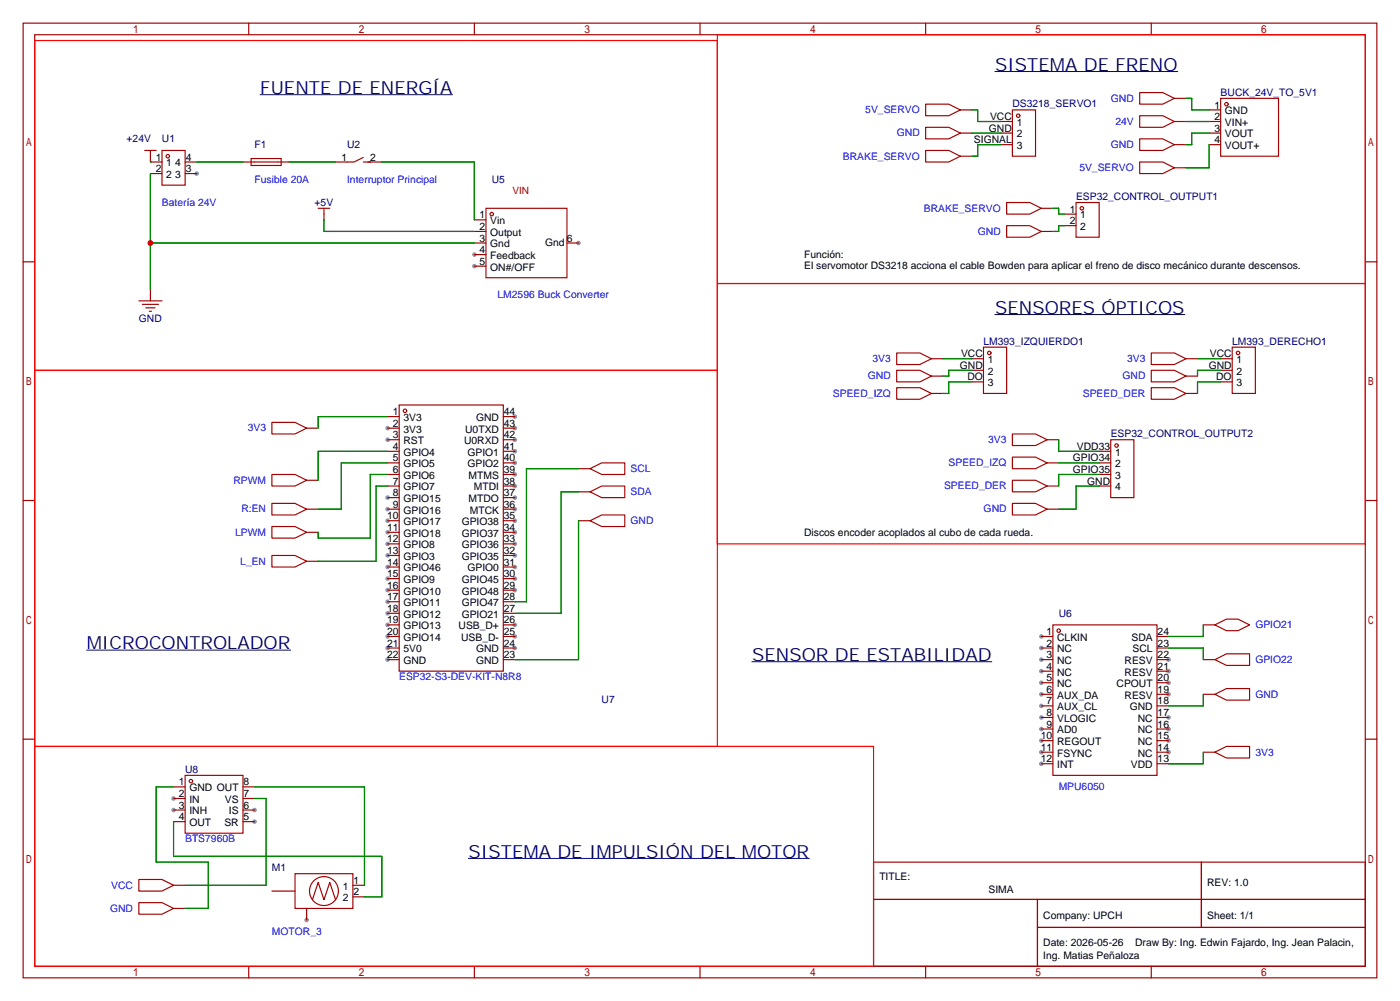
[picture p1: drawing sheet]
<svg xmlns="http://www.w3.org/2000/svg" width="307mm" height="220mm" viewBox="0 0 307 220" stroke-linecap="round" stroke-linejoin="round" font-family="sans-serif">
<g fill="#999">
<circle cx="43.2" cy="38.1" r=".51"/>
<circle cx="104.1" cy="55.9" r=".51"/>
<circle cx="104.1" cy="58.4" r=".51"/>
<circle cx="127" cy="53.3" r=".51"/>
<circle cx="228.6" cy="139.7" r=".51"/>
<circle cx="228.6" cy="142.2" r=".51"/>
<circle cx="228.6" cy="144.8" r=".51"/>
<circle cx="228.6" cy="147.3" r=".51"/>
<circle cx="228.6" cy="149.9" r=".51"/>
<circle cx="228.6" cy="152.4" r=".51"/>
<circle cx="228.6" cy="154.9" r=".51"/>
<circle cx="228.6" cy="157.5" r=".51"/>
<circle cx="228.6" cy="160" r=".51"/>
<circle cx="228.6" cy="162.6" r=".51"/>
<circle cx="228.6" cy="165.1" r=".51"/>
<circle cx="228.6" cy="167.6" r=".51"/>
<circle cx="256.5" cy="165.1" r=".51"/>
<circle cx="256.5" cy="162.6" r=".51"/>
<circle cx="256.5" cy="160" r=".51"/>
<circle cx="256.5" cy="157.5" r=".51"/>
<circle cx="256.5" cy="152.4" r=".51"/>
<circle cx="256.5" cy="149.9" r=".51"/>
<circle cx="256.5" cy="147.3" r=".51"/>
<circle cx="256.5" cy="144.8" r=".51"/>
<circle cx="38.1" cy="175.3" r=".51"/>
<circle cx="38.1" cy="177.8" r=".51"/>
<circle cx="55.9" cy="180.3" r=".51"/>
<circle cx="55.9" cy="177.8" r=".51"/>
<circle cx="67.3" cy="201.9" r=".51"/>
<circle cx="85.1" cy="94" r=".51"/>
<circle cx="85.1" cy="96.5" r=".51"/>
<circle cx="85.1" cy="109.2" r=".51"/>
<circle cx="85.1" cy="111.8" r=".51"/>
<circle cx="85.1" cy="114.3" r=".51"/>
<circle cx="85.1" cy="116.8" r=".51"/>
<circle cx="85.1" cy="119.4" r=".51"/>
<circle cx="85.1" cy="121.9" r=".51"/>
<circle cx="85.1" cy="124.5" r=".51"/>
<circle cx="85.1" cy="127" r=".51"/>
<circle cx="85.1" cy="129.5" r=".51"/>
<circle cx="85.1" cy="132.1" r=".51"/>
<circle cx="85.1" cy="134.6" r=".51"/>
<circle cx="85.1" cy="137.2" r=".51"/>
<circle cx="85.1" cy="139.7" r=".51"/>
<circle cx="85.1" cy="142.2" r=".51"/>
<circle cx="85.1" cy="144.8" r=".51"/>
<circle cx="113" cy="142.2" r=".51"/>
<circle cx="113" cy="139.7" r=".51"/>
<circle cx="113" cy="137.2" r=".51"/>
<circle cx="113" cy="129.5" r=".51"/>
<circle cx="113" cy="127" r=".51"/>
<circle cx="113" cy="124.5" r=".51"/>
<circle cx="113" cy="121.9" r=".51"/>
<circle cx="113" cy="119.4" r=".51"/>
<circle cx="113" cy="116.8" r=".51"/>
<circle cx="113" cy="114.3" r=".51"/>
<circle cx="113" cy="111.8" r=".51"/>
<circle cx="113" cy="109.2" r=".51"/>
<circle cx="113" cy="106.7" r=".51"/>
<circle cx="113" cy="104.1" r=".51"/>
<circle cx="113" cy="101.6" r=".51"/>
<circle cx="113" cy="99.1" r=".51"/>
<circle cx="113" cy="96.5" r=".51"/>
<circle cx="113" cy="94" r=".51"/>
<circle cx="113" cy="91.4" r=".51"/>
</g>
<g fill="none" stroke="#a10000" stroke-width=".25">
<path d="M5.1 5.1h297.2v209.5h-297.2zM7.6 7.6h292.1v204.5h-292.1zM54.6 5.1v2.5M104.1 5.1v2.5M153.7 5.1v2.5M203.2 5.1v2.5M252.7 5.1v2.5M31.7 33h2.6M33 33v2.6h2.6M33 38.1h2.6M35.6 33h5v7.6h-5zM40.6 35.6h2.6"/>
<path d="M40.6 38.1h2.6M53.3 35.6h10.2M55.1 34.8h6.6v1.5h-6.6zM79.8 34.5l-2.1 1.1h-4M79.8 35.6h4M203.2 22.9h5.1l2.5 1.2-2.5 1.3h-5.1zM203.2 27.9h5.1l2.5 1.3-2.5 1.3h-5.1zM203.2 33h5.1l2.5 1.3-2.5 1.3h-5.1zM210.8 24.1h2.6M210.8 29.2h2.6M210.8 34.3h2.6M219.7 26.7h2.5"/>
<path d="M219.7 29.2h2.5M219.7 31.8h2.5M222.2 24.1h5.1v10.2h-5.1zM250.2 20.3h5.1l2.5 1.3-2.5 1.3h-5.1zM250.2 25.4h5.1l2.5 1.3-2.5 1.2h-5.1zM250.2 30.5h5.1l2.5 1.3-2.5 1.2h-5.1zM250.2 35.6h5.1l2.5 1.2-2.5 1.3h-5.1zM257.8 26.7h2.5M257.8 31.8h2.5M257.8 21.6h2.5M257.8 36.8h2.5M265.4 24.1h2.6"/>
<path d="M265.4 26.7h2.6M265.4 29.2h2.6M265.4 31.8h2.6M268 21.6h12.7v12.7h-12.7zM5.1 57.5h2.5M69.8 45.7h2.6M71.1 45.7v2.6M104.1 48.3h2.6M104.1 50.8h2.6M104.1 53.3h2.6M104.1 55.9h2.6M104.1 58.4h2.6"/>
<path d="M106.7 45.7h17.8v15.3h-17.8zM124.5 53.3h2.5M221 44.4h5.1l2.5 1.3-2.5 1.3h-5.1zM221 49.5h5.1l2.5 1.3-2.5 1.3h-5.1zM228.6 45.7h2.5M228.6 50.8h2.5M233.7 47h2.5M233.7 49.5h2.5M236.2 44.4h5.1v7.7h-5.1zM299.7 57.5h2.6M30.5 66h5.1M31.2 66.8h3.6"/>
<path d="M32 67.6h2M32.8 68.3h.5M33 63.5v2.5M196.8 77.5h5.1l2.6 1.2-2.6 1.3h-5.1zM204.5 78.7h2.5M213.4 78.7h2.5M215.9 76.2h5.1v10.2h-5.1zM252.7 77.5h5.1l2.5 1.2-2.5 1.3h-5.1zM260.3 78.7h2.6M268 78.7h2.5M270.5 76.2h5.1v10.2h-5.1zM59.7 92.7h5.1l2.5 1.3-2.5 1.2h-5.1z"/>
<path d="M67.3 94h2.5M85.1 99.1h2.5M85.1 96.5h2.5M85.1 91.4h2.5M85.1 94h2.5M87.6 88.9h22.9v58.4h-22.9zM110.5 99.1h2.5M110.5 96.5h2.5M110.5 91.4h2.5M110.5 94h2.5M196.8 81.3h5.1l2.6 1.2-2.6 1.3h-5.1zM196.8 85.1h5.1l2.6 1.3-2.6 1.2h-5.1z"/>
<path d="M204.5 82.5h2.5M204.5 86.4h2.5M213.4 81.3h2.5M213.4 83.8h2.5M222.2 95.2h5.1l2.6 1.3-2.6 1.3h-5.1zM229.9 96.5h2.5M241.3 99.1h2.5M243.8 96.5h5.1v12.7h-5.1zM252.7 81.3h5.1l2.5 1.2-2.5 1.3h-5.1zM252.7 85.1h5.1l2.5 1.3-2.5 1.2h-5.1zM260.3 82.5h2.6M260.3 86.4h2.6"/>
<path d="M268 81.3h2.5M268 83.8h2.5M5.1 109.9h2.5M59.7 104.1h5.1l2.5 1.3-2.5 1.3h-5.1zM59.7 110.5h5.1l2.5 1.3-2.5 1.2h-5.1zM59.7 115.6h5.1l2.5 1.2-2.5 1.3h-5.1zM67.3 111.8h2.5M67.3 116.8h2.5M67.3 105.4h2.5M85.1 101.6h2.5M85.1 104.1h2.5M85.1 106.7h2.5"/>
<path d="M85.1 111.8h2.5M85.1 109.2h2.5M85.1 114.3h2.5M85.1 116.8h2.5M85.1 119.4h2.5M110.5 101.6h2.5M110.5 104.1h2.5M110.5 106.7h2.5M110.5 111.8h2.5M110.5 109.2h2.5M110.5 114.3h2.5M110.5 116.8h2.5"/>
<path d="M110.5 119.4h2.5M127 114.3h2.5M127 107.9h2.5M127 102.9h2.5M129.5 114.3l2.6-1.3h5.1v2.6h-5.1zM129.5 107.9l2.6-1.2h5.1v2.5h-5.1zM129.5 102.9l2.6-1.3h5.1v2.5h-5.1zM222.2 100.3h5.1l2.6 1.3-2.6 1.3h-5.1zM222.2 105.4h5.1l2.6 1.3-2.6 1.2h-5.1zM222.2 110.5h5.1l2.6 1.3-2.6 1.2h-5.1zM229.9 101.6h2.5M229.9 106.7h2.5"/>
<path d="M229.9 111.8h2.5M241.3 101.6h2.5M241.3 104.1h2.5M241.3 106.7h2.5M299.7 109.9h2.6M59.7 121.9h5.1l2.5 1.3-2.5 1.3h-5.1zM67.3 123.2h2.5M85.1 139.7h2.5M85.1 137.2h2.5M85.1 121.9h2.5M85.1 124.5h2.5M85.1 127h2.5"/>
<path d="M85.1 129.5h2.5M85.1 132.1h2.5M85.1 134.6h2.5M110.5 139.7h2.5M110.5 137.2h2.5M110.5 121.9h2.5M110.5 124.5h2.5M110.5 127h2.5M110.5 129.5h2.5M110.5 132.1h2.5M110.5 134.6h2.5M228.6 139.7h2.5"/>
<path d="M231.1 137.2h22.9v33h-22.9zM254 139.7h2.5M264.2 137.2h2.5M266.7 137.2l2.5-1.3h2.6l2.5 1.3-2.5 1.2h-2.6zM85.1 142.2h2.5M85.1 144.8h2.5M110.5 142.2h2.5M110.5 144.8h2.5M228.6 142.2h2.5M228.6 144.8h2.5M228.6 147.3h2.5M228.6 149.9h2.5"/>
<path d="M228.6 152.4h2.5M228.6 154.9h2.5M228.6 157.5h2.5M254 142.2h2.5M254 144.8h2.5M254 147.3h2.5M254 149.9h2.5M254 152.4h2.5M254 154.9h2.5M254 157.5h2.5M264.2 144.8h2.5M264.2 152.4h2.5"/>
<path d="M266.7 152.4l2.5-1.3h5.1v2.6h-5.1zM266.7 144.8l2.5-1.3h5.1v2.5h-5.1zM5.1 162.2h2.5M38.1 172.7h2.5M38.1 175.3h2.5M38.1 177.8h2.5M40.6 170.2h12.7v12.7h-12.7zM53.3 172.7h2.6M53.3 175.3h2.6M53.3 177.8h2.6M228.6 160h2.5M228.6 162.6h2.5"/>
<path d="M228.6 165.1h2.5M228.6 167.6h2.5M254 160h2.5M254 162.6h2.5M254 165.1h2.5M254 167.6h2.5M264.2 165.1h2.5M266.7 165.1l2.5-1.3h5.1v2.6h-5.1zM299.7 162.2h2.6M30.5 193h5.1l2.5 1.3-2.5 1.3h-5.1zM30.5 198.1h5.1l2.5 1.3-2.5 1.3h-5.1zM38.1 180.3h2.5"/>
<path d="M38.1 194.3h2.5M38.1 199.4h2.5M53.3 180.3h2.6M59.7 195.6h5.1M64.8 191.8h12.7v7.6h-12.7zM67.3 199.4v2.5M68.6 197.5l1.2-3.8 1.3 3.8 1.3-3.8 1.3 3.8M77.5 196.8h2.5M77.5 194.3h2.5M191.8 189.2h107.9v22.9h-107.9zM191.8 197.4h107.9M227.8 197.4v14.7"/>
<path d="M263.7 189.2v14.4M54.6 212.1v2.5M104.1 212.1v2.5M153.7 212.1v2.5M203.2 212.1v2.5M227.8 203.6h71.9M252.7 212.1v2.5"/>
<circle cx="36.8" cy="34.3" r=".38"/>
<circle cx="223.5" cy="25.4" r=".38"/>
<circle cx="269.2" cy="22.9" r=".38"/>
<circle cx="107.9" cy="47" r=".38"/>
<circle cx="237.5" cy="45.7" r=".38"/>
<circle cx="217.2" cy="77.5" r=".38"/>
<circle cx="271.8" cy="77.5" r=".38"/>
<circle cx="88.9" cy="90.2" r=".38"/>
<circle cx="245.1" cy="97.8" r=".38"/>
<circle cx="232.4" cy="138.4" r=".38"/>
<circle cx="41.9" cy="171.4" r=".38"/>
<circle cx="71.1" cy="195.6" r="3.2"/>
</g>
<g fill="none" stroke="#008700" stroke-width=".25">
<path d="M33 35.6h.1M33 38.1v25.4M43.2 35.6h10.1M63.5 35.6h10.2M83.8 35.6h20.3v12.7M213.4 24.1h1.2v2.6h5.1M213.4 29.2h6.3M219.7 31.8h-5.1v2.5h-1.2M260.3 21.6h1.3v2.5h3.8M260.3 26.7h5.1M265.4 29.2h-3.8v2.6h-1.3M265.4 31.8v5h-5.1"/>
<path d="M33 53.3h71.1M71.1 48.3v2.5h33M231.1 45.7h1.3v1.3h1.3M233.7 49.5h-1.3v1.3h-1.3M207 78.7h6.4M262.9 78.7h5.1M85.1 99.1h-15.3v6.3M85.1 91.4h-15.3v2.6M213.4 81.3h-5.1v1.2h-1.3M213.4 83.8h-5.1v2.6h-1.3M232.4 96.5v2.6h8.9M268 81.3h-5.1v1.2"/>
<path d="M268 83.8h-5.1v2.6M85.1 101.6h-10.2v10.2h-5.1M85.1 104.1h-3.8v14h-11.5v-1.3M85.1 106.7h-2.6v16.5h-12.7M127 102.9h-11.4v29.2h-2.6M127 107.9h-3.8v26.7h-10.2M127 114.3v30.5h-14M232.4 101.6h8.9M241.3 104.1h-8.9v2.6M241.3 106.7h-5.1v5.1h-3.8M264.2 137.2v2.5h-7.7M256.5 142.2h7.7v2.6"/>
<path d="M264.2 152.4v2.5h-7.7M38.1 172.7h-3.8v16.5h11.4v10.2h-5.1M55.9 175.3h2.5v19h-17.8M55.9 172.7h24.1v21.6M264.2 165.1v2.5h-7.7M38.1 180.3v7.7h45.7v8.8h-3.8"/>
</g>
<path d="M7.6 8.9h149.9v72.4h-149.9zM157.5 7.6h142.2v54.6h-142.2zM157.5 62.2h142.2v57.2h-142.2zM7.6 81.3h149.9v82.5h-149.9zM7.6 163.8h184.2v48.3h-184.2z" fill="none" stroke="#f00" stroke-width=".25"/>
<path d="M218.4 15.7h40.1M57.1 20.8h42.2M218.4 69h41.7M19 142.7h44.8M165.1 145.2h52.6M102.9 188.4h74.7" fill="none" stroke="#006" stroke-width=".22"/>
<circle cx="33" cy="53.3" r=".63" fill="#c00"/>
<g font-size="4" fill="#006">
<text x="218.4" y="15.6">SISTEMA DE FRENO</text>
<text x="57.1" y="20.6">FUENTE DE ENERGÍA</text>
<text x="218.4" y="68.9">SENSORES ÓPTICOS</text>
<text x="19" y="142.6">MICROCONTROLADOR</text>
<text x="165.1" y="145.1">SENSOR DE ESTABILIDAD</text>
<text x="102.9" y="188.3">SISTEMA DE IMPULSIÓN DEL MOTOR</text>
</g>
<g font-size="2.3" fill="#000080">
<text x="222.2" y="23.6">DS3218_SERVO1</text>
<text x="268" y="21">BUCK_24V_TO_5V1</text>
<text x="27.8" y="31.2">+24V</text>
<text x="35.6" y="31.2">U1</text>
<text x="55.9" y="32.5">F1</text>
<text x="76.2" y="32.5">U2</text>
<text x="107.9" y="40.1">U5</text>
<text x="69.1" y="45.2">+5V</text>
<text x="236.2" y="43.9">ESP32_CONTROL_OUTPUT1</text>
<text x="30.5" y="70.6">GND</text>
<text x="215.9" y="75.7">LM393_IZQUIERDO1</text>
<text x="270.5" y="75.7">LM393_DERECHO1</text>
<text x="243.8" y="96">ESP32_CONTROL_OUTPUT2</text>
<text x="232.4" y="135.3">U6</text>
<text x="132.1" y="154.4">U7</text>
<text x="40.6" y="169.6">U8</text>
<text x="59.7" y="191.2">M1</text>
</g>
<g font-size="2.3" fill="#00f">
<text x="243.9" y="22.3">GND</text>
<text x="190" y="24.9">5V_SERVO</text>
<text x="196.9" y="29.9">GND</text>
<text x="244.9" y="27.4">24V</text>
<text x="185" y="35">BRAKE_SERVO</text>
<text x="243.9" y="32.5">GND</text>
<text x="55.9" y="40.1">Fusible 20A</text>
<text x="76.2" y="40.1">Interruptor Principal</text>
<text x="236.9" y="37.6">5V_SERVO</text>
<text x="35.6" y="45.2">Batería 24V</text>
<text x="202.8" y="46.4">BRAKE_SERVO</text>
<text x="214.7" y="51.5">GND</text>
<text x="109.2" y="65.5">LM2596 Buck Converter</text>
<text x="190.5" y="83.3">GND</text>
<text x="191.5" y="79.5">3V3</text>
<text x="246.4" y="83.3">GND</text>
<text x="247.4" y="79.5">3V3</text>
<text x="182.9" y="87.1">SPEED_IZQ</text>
<text x="237.7" y="87.1">SPEED_DER</text>
<text x="54.4" y="94.7">3V3</text>
<text x="216.9" y="97.2">3V3</text>
<text x="51.2" y="106.1">RPWM</text>
<text x="138.4" y="103.6">SCL</text>
<text x="207.2" y="107.4">SPEED_DER</text>
<text x="208.3" y="102.3">SPEED_IZQ</text>
<text x="53" y="112.5">R:EN</text>
<text x="138.4" y="108.7">SDA</text>
<text x="215.9" y="112.5">GND</text>
<text x="51.6" y="117.6">LPWM</text>
<text x="138.4" y="115">GND</text>
<text x="52.7" y="123.9">L_EN</text>
<text x="275.6" y="137.9">GPIO21</text>
<text x="87.6" y="149.3">ESP32-S3-DEV-KIT-N8R8</text>
<text x="275.6" y="145.5">GPIO22</text>
<text x="275.6" y="153.1">GND</text>
<text x="275.6" y="165.8">3V3</text>
<text x="232.4" y="173.4">MPU6050</text>
<text x="40.6" y="184.9">BTS7960B</text>
<text x="24.4" y="195">VCC</text>
<text x="24.2" y="200.1">GND</text>
<text x="59.7" y="205.2">MOTOR_3</text>
</g>
<g font-size="2.3">
<text x="266.6" y="23.8">1</text>
<text x="217.1" y="28.9">GND</text>
<text x="217.3" y="26.4">VCC</text>
<text x="223.2" y="27.6">1</text>
<text x="266.6" y="26.4">2</text>
<text x="266.6" y="28.9">3</text>
<text x="268.9" y="25.1">GND</text>
<text x="268.9" y="27.6">VIN+</text>
<text x="34.2" y="35.2">1</text>
<text x="40.8" y="35.2">4</text>
<text x="74.9" y="35.2">1</text>
<text x="81.3" y="35.2">2</text>
<text x="213.8" y="31.4">SIGNAL</text>
<text x="223.2" y="30.2">2</text>
<text x="223.2" y="32.7">3</text>
<text x="266.6" y="31.4">4</text>
<text x="268.9" y="30.2">VOUT</text>
<text x="268.9" y="32.7">VOUT+</text>
<text x="34.2" y="37.8">2</text>
<text x="36.5" y="36.5">1</text>
<text x="36.5" y="39.1">2</text>
<text x="38.4" y="39.1">3</text>
<text x="38.4" y="36.5">4</text>
<text x="40.8" y="37.8">3</text>
<text x="105.3" y="47.9">1</text>
<text x="234.8" y="46.7">1</text>
<text x="237.2" y="47.9">1</text>
<text x="105.3" y="50.5">2</text>
<text x="105.3" y="53">3</text>
<text x="107.6" y="49.2">Vin</text>
<text x="107.6" y="51.8">Output</text>
<text x="124.5" y="53">6</text>
<text x="234.8" y="49.2">2</text>
<text x="237.2" y="50.5">2</text>
<text x="105.3" y="55.6">4</text>
<text x="105.3" y="58.1">5</text>
<text x="107.6" y="54.3">Gnd</text>
<text x="107.6" y="56.8">Feedback</text>
<text x="107.6" y="59.4">ON#/OFF</text>
<text x="119.7" y="54">Gnd</text>
<text x="176.5" y="56.6">Función:</text>
<text x="176.5" y="59.1">El servomotor DS3218 acciona el cable Bowden para aplicar el freno de disco mecánico durante descensos.</text>
<text x="210.7" y="81">GND</text>
<text x="211" y="78.4">VCC</text>
<text x="212.4" y="83.5">DO</text>
<text x="216.8" y="79.7">1</text>
<text x="216.8" y="82.2">2</text>
<text x="265.3" y="81">GND</text>
<text x="265.6" y="78.4">VCC</text>
<text x="267" y="83.5">DO</text>
<text x="271.4" y="79.7">1</text>
<text x="271.4" y="82.2">2</text>
<text x="216.8" y="84.8">3</text>
<text x="271.4" y="84.8">3</text>
<text x="86.2" y="91.1">1</text>
<text x="86.2" y="93.7">2</text>
<text x="88.6" y="92.4">3V3</text>
<text x="88.6" y="94.9">3V3</text>
<text x="102.1" y="94.9">U0TXD</text>
<text x="104.5" y="92.4">GND</text>
<text x="110.6" y="93.7">43</text>
<text x="110.6" y="91.1">44</text>
<text x="86.2" y="96.2">3</text>
<text x="86.2" y="98.7">4</text>
<text x="86.2" y="101.3">5</text>
<text x="88.6" y="97.5">RST</text>
<text x="88.6" y="100">GPIO4</text>
<text x="101.9" y="97.5">U0RXD</text>
<text x="102.6" y="100">GPIO1</text>
<text x="110.6" y="101.3">40</text>
<text x="110.6" y="98.7">41</text>
<text x="110.6" y="96.2">42</text>
<text x="235.5" y="101.3">GPIO34</text>
<text x="236.4" y="98.7">VDD33</text>
<text x="244.8" y="100">1</text>
<text x="86.2" y="103.8">6</text>
<text x="86.2" y="106.4">7</text>
<text x="88.6" y="102.6">GPIO5</text>
<text x="88.6" y="105.1">GPIO6</text>
<text x="88.6" y="107.6">GPIO7</text>
<text x="102.6" y="102.6">GPIO2</text>
<text x="102.9" y="105.1">MTMS</text>
<text x="104" y="107.6">MTDI</text>
<text x="110.6" y="106.4">38</text>
<text x="110.6" y="103.8">39</text>
<text x="235.5" y="103.8">GPIO35</text>
<text x="238.7" y="106.4">GND</text>
<text x="244.8" y="102.6">2</text>
<text x="244.8" y="105.1">3</text>
<text x="244.8" y="107.6">4</text>
<text x="85" y="114">10</text>
<text x="86.2" y="108.9">8</text>
<text x="86.2" y="111.4">9</text>
<text x="88.6" y="110.2">GPIO15</text>
<text x="88.6" y="112.7">GPIO16</text>
<text x="102.9" y="110.2">MTDO</text>
<text x="103.1" y="112.7">MTCK</text>
<text x="110.6" y="114">35</text>
<text x="110.6" y="111.4">36</text>
<text x="110.6" y="108.9">37</text>
<text x="85" y="116.5">11</text>
<text x="85" y="119.1">12</text>
<text x="88.6" y="115.3">GPIO17</text>
<text x="88.6" y="117.8">GPIO18</text>
<text x="101.4" y="117.8">GPIO37</text>
<text x="101.4" y="115.3">GPIO38</text>
<text x="110.6" y="119.1">33</text>
<text x="110.6" y="116.5">34</text>
<text x="176.5" y="117.6">Discos encoder acoplados al cubo de cada rueda.</text>
<text x="85" y="121.6">13</text>
<text x="85" y="124.1">14</text>
<text x="88.6" y="120.3">GPIO8</text>
<text x="88.6" y="122.9">GPIO3</text>
<text x="88.6" y="125.4">GPIO46</text>
<text x="101.4" y="122.9">GPIO35</text>
<text x="101.4" y="120.3">GPIO36</text>
<text x="102.6" y="125.4">GPIO0</text>
<text x="110.6" y="124.1">31</text>
<text x="110.6" y="121.6">32</text>
<text x="85" y="126.7">15</text>
<text x="85" y="129.2">16</text>
<text x="85" y="131.8">17</text>
<text x="88.6" y="128">GPIO9</text>
<text x="88.6" y="130.5">GPIO10</text>
<text x="101.4" y="130.5">GPIO48</text>
<text x="101.4" y="128">GPIO45</text>
<text x="110.6" y="131.8">28</text>
<text x="110.6" y="129.2">29</text>
<text x="110.6" y="126.7">30</text>
<text x="85" y="134.3">18</text>
<text x="85" y="136.8">19</text>
<text x="88.6" y="133">GPIO11</text>
<text x="88.6" y="135.6">GPIO12</text>
<text x="101.4" y="135.6">GPIO21</text>
<text x="101.4" y="133">GPIO47</text>
<text x="110.6" y="136.8">26</text>
<text x="110.6" y="134.3">27</text>
<text x="85" y="139.4">20</text>
<text x="85" y="141.9">21</text>
<text x="88.6" y="138.1">GPIO13</text>
<text x="88.6" y="140.7">GPIO14</text>
<text x="88.6" y="143.2">5V0</text>
<text x="100.7" y="138.1">USB_D+</text>
<text x="101.2" y="140.7">USB_D-</text>
<text x="104.5" y="143.2">GND</text>
<text x="110.6" y="141.9">24</text>
<text x="110.6" y="139.4">25</text>
<text x="229.8" y="139.4">1</text>
<text x="229.8" y="141.9">2</text>
<text x="232.1" y="140.7">CLKIN</text>
<text x="232.1" y="143.2">NC</text>
<text x="248.4" y="140.7">SDA</text>
<text x="248.6" y="143.2">SCL</text>
<text x="254.1" y="141.9">23</text>
<text x="254.1" y="139.4">24</text>
<text x="85" y="144.5">22</text>
<text x="88.6" y="145.7">GND</text>
<text x="104.5" y="145.7">GND</text>
<text x="110.6" y="144.5">23</text>
<text x="229.8" y="144.5">3</text>
<text x="229.8" y="147">4</text>
<text x="229.8" y="149.5">5</text>
<text x="232.1" y="145.7">NC</text>
<text x="232.1" y="148.3">NC</text>
<text x="246.9" y="148.3">RESV</text>
<text x="246.9" y="145.7">RESV</text>
<text x="254.1" y="149.5">20</text>
<text x="254.1" y="147">21</text>
<text x="254.1" y="144.5">22</text>
<text x="229.8" y="152.1">6</text>
<text x="229.8" y="154.6">7</text>
<text x="232.1" y="150.8">NC</text>
<text x="232.1" y="153.4">AUX_DA</text>
<text x="232.1" y="155.9">AUX_CL</text>
<text x="245.1" y="150.8">CPOUT</text>
<text x="246.9" y="153.4">RESV</text>
<text x="248" y="155.9">GND</text>
<text x="254.1" y="154.6">18</text>
<text x="254.1" y="152.1">19</text>
<text x="229.8" y="157.2">8</text>
<text x="229.8" y="159.7">9</text>
<text x="232.1" y="158.4">VLOGIC</text>
<text x="232.1" y="161">AD0</text>
<text x="249.8" y="161">NC</text>
<text x="249.8" y="158.4">NC</text>
<text x="254.1" y="159.7">16</text>
<text x="254.1" y="157.2">17</text>
<text x="228.5" y="162.2">10</text>
<text x="228.5" y="164.8">11</text>
<text x="228.5" y="167.3">12</text>
<text x="232.1" y="163.5">REGOUT</text>
<text x="232.1" y="166.1">FSYNC</text>
<text x="249.8" y="166.1">NC</text>
<text x="249.8" y="163.5">NC</text>
<text x="254.1" y="167.3">13</text>
<text x="254.1" y="164.8">14</text>
<text x="254.1" y="162.2">15</text>
<text x="39.3" y="172.4">1</text>
<text x="41.6" y="173.7">GND OUT</text>
<text x="53.5" y="172.4">8</text>
<text x="232.1" y="168.6">INT</text>
<text x="248.3" y="168.6">VDD</text>
<text x="39.3" y="174.9">2</text>
<text x="39.3" y="177.5">3</text>
<text x="41.6" y="176.2">IN</text>
<text x="41.6" y="178.8">INH</text>
<text x="49.4" y="176.2">VS</text>
<text x="50.3" y="178.8">IS</text>
<text x="53.5" y="177.5">6</text>
<text x="53.5" y="174.9">7</text>
<text x="39.3" y="180">4</text>
<text x="41.6" y="181.3">OUT</text>
<text x="49.3" y="181.3">SR</text>
<text x="53.5" y="180">5</text>
<text x="75.3" y="197.8">2</text>
<text x="75.3" y="195.3">1</text>
<text x="77.6" y="196.5">2</text>
<text x="77.6" y="194">1</text>
<text x="193" y="193.2">TITLE:</text>
<text x="217" y="195.9">SIMA</text>
<text x="265" y="194.5">REV: 1.0</text>
<text x="229" y="201.7">Company: UPCH</text>
<text x="265" y="201.7">Sheet: 1/1</text>
<text x="229" y="207.7">Date: 2026-05-26</text>
<text x="249.2" y="207.7">Draw By: Ing. Edwin Fajardo, Ing. Jean Palacin,</text>
<text x="229" y="210.4">Ing. Matias Peñaloza</text>
</g>
<text font-size="2.2" fill="#a00000" x="112.5" y="42.5">VIN</text>
</svg>
